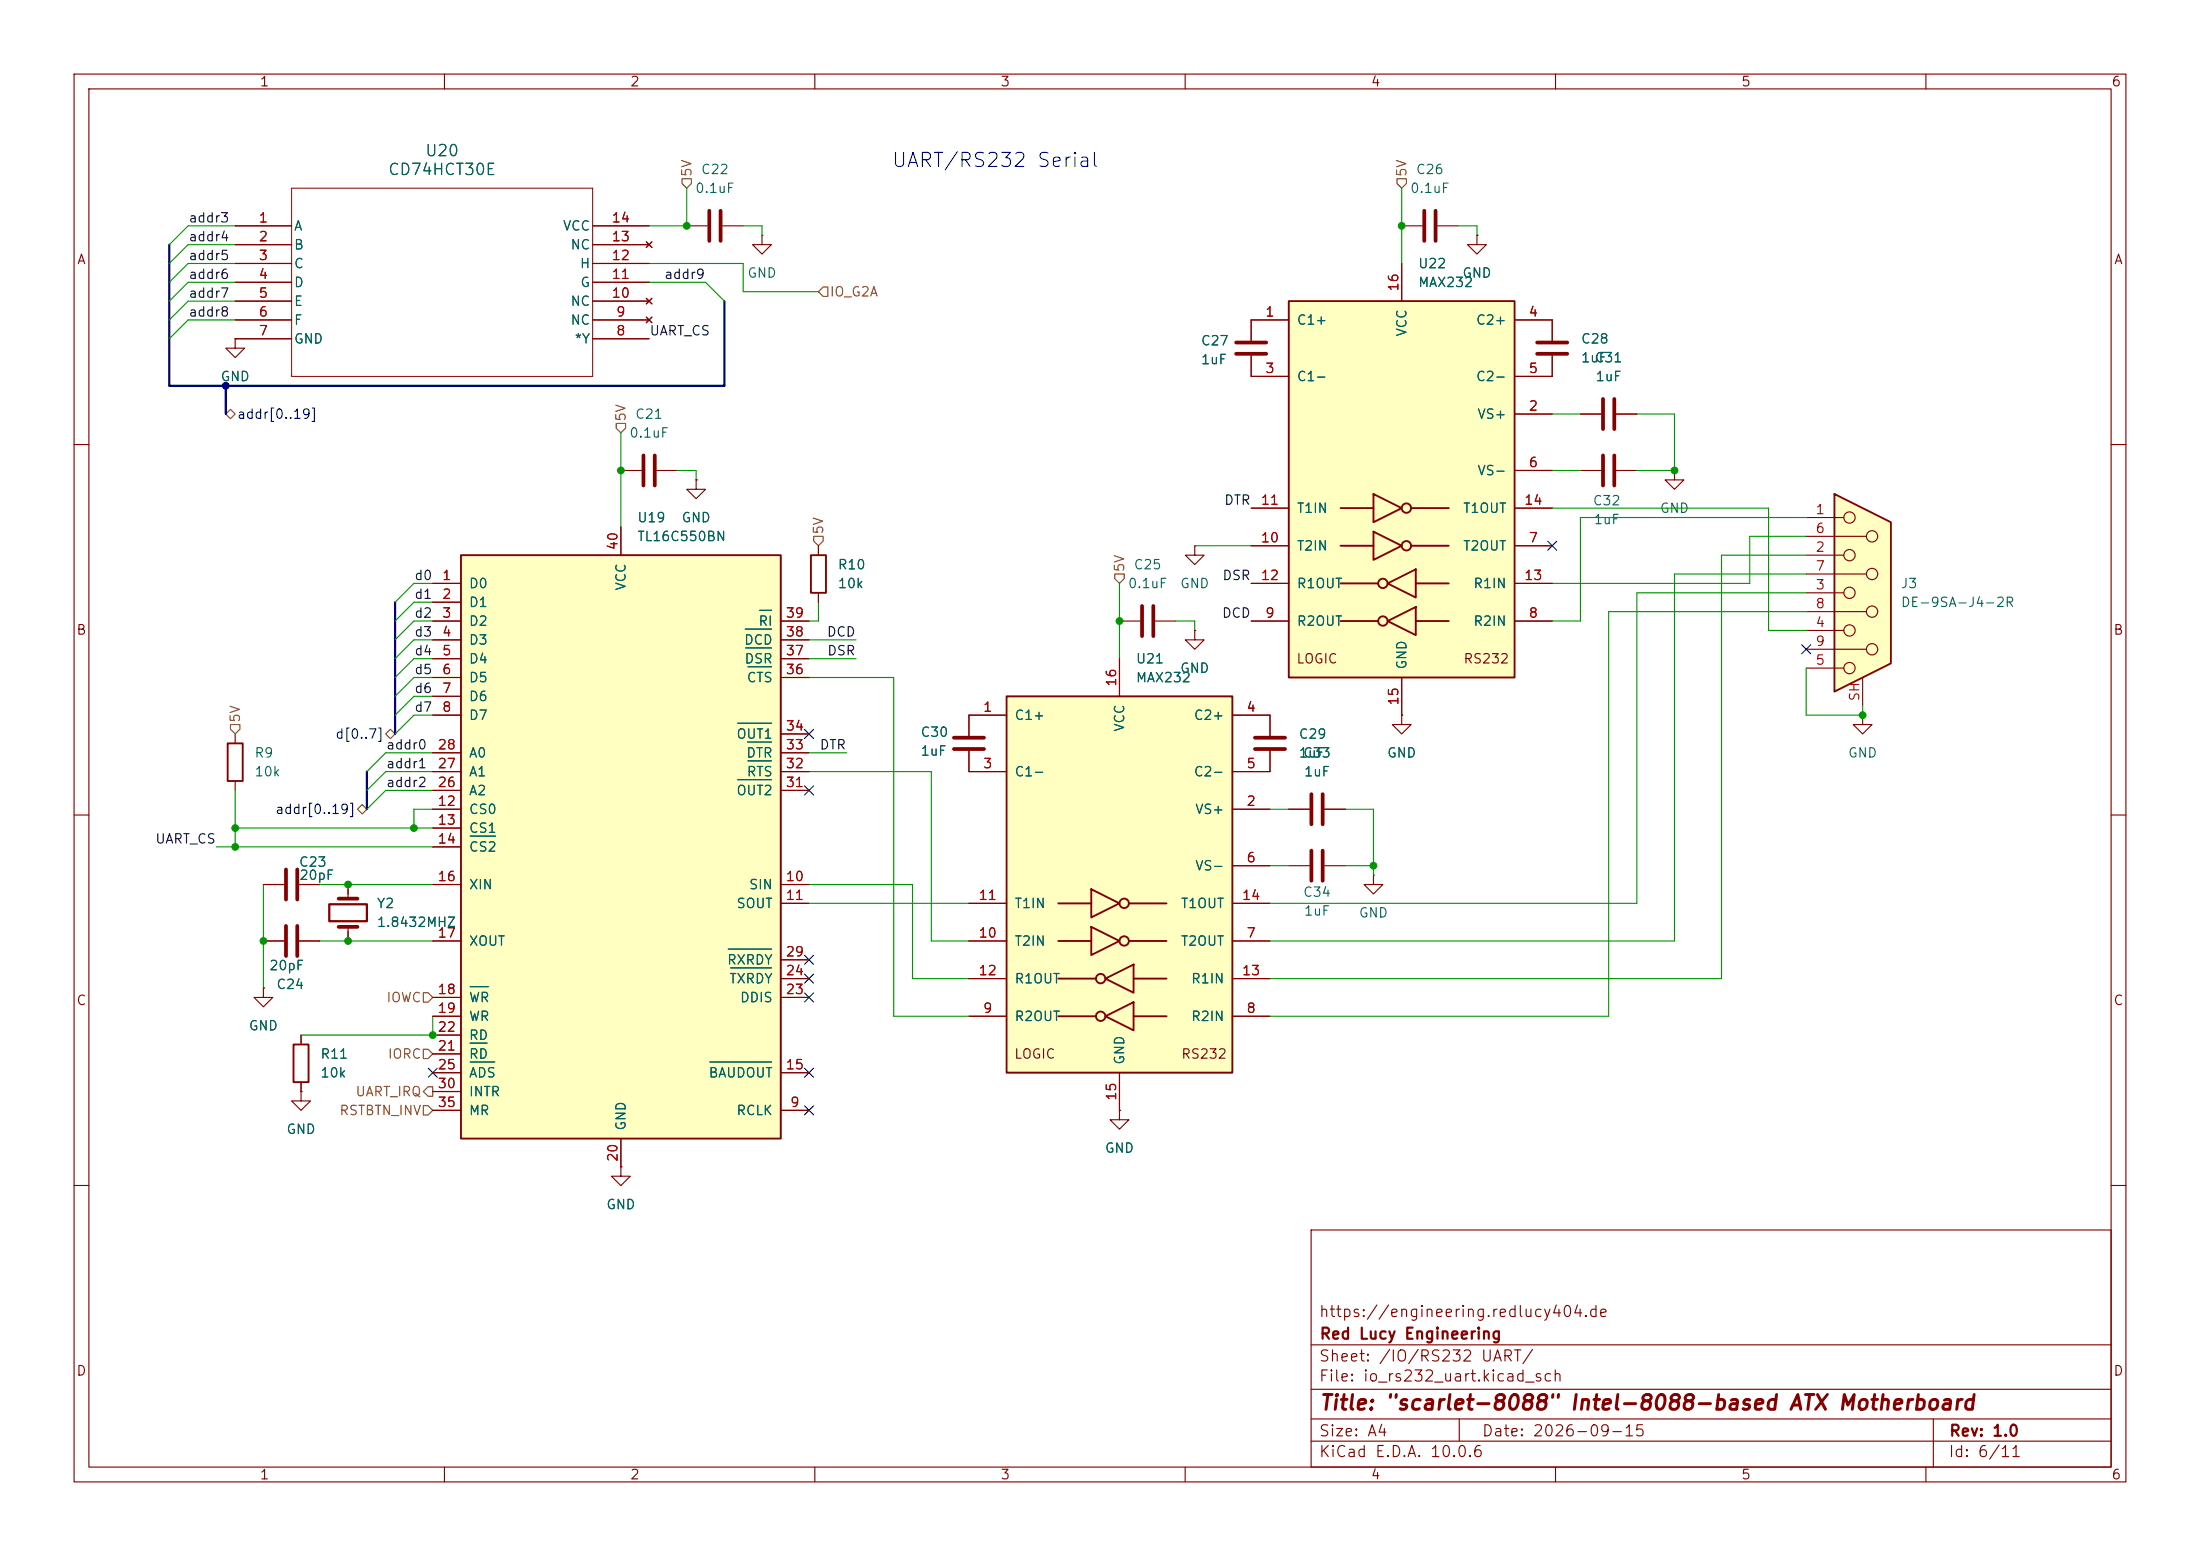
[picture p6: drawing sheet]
<svg xmlns="http://www.w3.org/2000/svg" width="297mm" height="210mm" viewBox="0 0 297 210" stroke-linecap="round" stroke-linejoin="round" font-family="sans-serif">
<g fill="none" stroke="#840000" stroke-width=".15">
<path d="M10 10h277v190h-277zM12 12h273v186h-273zM60 10v2M110 10v2M160 10v2M210 10v2M260 10v2M31.7 45.7v1.3h1.3l-1.3 1.3-1.2-1.3h1.2M31.7 45.7h.1M10 60h2M83.8 63.5h2.8M88.6 63.5h2.8"/>
<path d="M94 64.8v1.2h1.2l-1.2 1.3-1.3-1.3h1.3M94 64.8h.1M213.4 63.5h2.8M218.2 63.5h2.8M226.1 63.5v1.3h1.2l-1.2 1.2-1.3-1.2h1.3M226.1 63.5h.1M285 60h2M130.8 96.5v2.8M189.2 96.5v1.3h1.3l-1.3 1.3-1.2-1.3h1.2M189.2 96.5h.1M251.5 96.5v1.3h1.2l-1.2 1.3-1.3-1.3h1.3M251.5 96.5h.1"/>
<path d="M10 110h2M130.8 101.3v2.8M285 110h2M10 160h2M177 166h108v32h-108zM285 160h2M60 198v2M110 198v2M160 198v2M177 194.5h108M177 191.5h108M177 187.5h108"/>
<path d="M177 181.5h108M197 191.5v3M210 198v2M260 198v2M261 191.5v6.5"/>
</g>
<path d="M86.9 61.5v4M88.4 61.5v4M216.4 61.5v4M217.9 61.5v4M128.8 99.6h4M128.8 101.1h4" fill="none" stroke="#840000" stroke-width=".51"/>
<path d="M247.6 66.7l7.7 3.8v19l-7.7 3.8z" fill="#ffffc2"/>
<path d="M109.5 74.9h2v5.1h-2zM247.6 66.7l7.7 3.8v19l-7.7 3.8z" fill="none" stroke="#840000" stroke-width=".25"/>
<g fill="none" stroke="#840000" stroke-width=".15">
<path d="M31.7 30.5h7.7M31.7 33h7.7M31.7 35.6h7.7M31.7 38.1h7.7M80 30.5h7.6M80 33h7.6M80 35.6h7.6M80 38.1h7.6M87.2 32.6l.8 .8M88 32.6l-.8 .8M31.7 40.6h7.7M31.7 43.2h7.7"/>
<path d="M31.7 45.7h7.7M80 40.6h7.6M80 43.2h7.6M80 45.7h7.6M87.2 42.8l.8 .8M87.2 40.3l.8 .7M88 42.8l-.8 .8M88 40.3l-.8 .7M209.5 43.2v2.8M209.5 48v2.8M110.5 73.7v1.2M243.8 69.9h5.1"/>
<path d="M243.8 72.4h8.2M243.8 74.9h5.1M243.8 77.5h8.2M110.5 80v1.3M151.1 83.8h2.8M156 83.8h2.7M171.4 96.5v2.8M243.8 80h5.1M243.8 82.6h8.2M243.8 85.1h5.1M243.8 87.6h8.2M243.8 90.2h5.1"/>
<path d="M251.5 91.4v3.9M35.6 119.4h2.8M40.4 119.4h2.8M171.4 101.3v2.8M174 109.2h2.8M174 116.8h2.8M178.8 109.2h2.8M178.8 116.8h2.8M185.4 118.1v1.3h1.3l-1.3 1.3-1.3-1.3h1.3M185.4 118.1h.1M35.6 133.4v1.2h1.2l-1.2 1.3-1.3-1.3h1.3M35.6 133.4h.1"/>
<path d="M35.6 127h2.8M40.4 127h2.8M151.1 149.9v1.2h1.3l-1.3 1.3-1.2-1.3h1.2M151.1 149.9h.1"/>
<circle cx="249.7" cy="69.8" r=".76"/>
<circle cx="249.7" cy="74.9" r=".76"/>
<circle cx="252.7" cy="77.5" r=".76"/>
<circle cx="252.7" cy="72.4" r=".76"/>
<circle cx="249.7" cy="90.2" r=".76"/>
<circle cx="249.7" cy="85.1" r=".76"/>
<circle cx="249.7" cy="80" r=".76"/>
<circle cx="252.7" cy="82.5" r=".76"/>
<circle cx="252.7" cy="87.6" r=".76"/>
</g>
<path d="M39.4 25.4h40.6v25.4h-40.6z" fill="none" stroke="#840000" stroke-width=".14"/>
<g fill="none" stroke="#840000" stroke-width=".51">
<path d="M207.5 47.8h4.1M207.5 46.2h4.1M154.2 81.8v4.1M155.7 81.8v4.1M169.4 99.6h4.1M38.6 117.3v4.1M40.1 117.3v4.1M169.4 101.1h4.1M177 107.2v4.1M177 114.8v4.1M178.6 107.2v4.1M178.6 114.8v4.1"/>
<path d="M38.6 125v4M40.1 125v4"/>
</g>
<path d="M135.9 94h30.5v50.8h-30.5z" fill="#ffffc2"/>
<g fill="none" stroke="#840000" stroke-width=".25">
<path d="M135.9 94h30.5v50.8h-30.5zM30.7 100.3h2.1v5.1h-2.1zM142.9 121.9h4.4M142.9 127h4.4M142.9 132.1h5.1M142.9 137.2h5.1M147.3 120l3.8 1.9-3.8 1.9zM147.3 125.1l3.8 1.9-3.8 1.9zM149.2 132.1l3.8-1.9v3.8zM149.2 137.2l3.8-1.9v3.8zM152.4 121.9h5.1M152.4 127h5.1"/>
<path d="M153 132.1h4.5M153 137.2h4.5M39.6 141h2.1v5.1h-2.1z"/>
<circle cx="148.6" cy="137.2" r=".63"/>
<circle cx="148.6" cy="132.1" r=".63"/>
<circle cx="151.8" cy="121.9" r=".63"/>
<circle cx="151.8" cy="127" r=".63"/>
</g>
<g fill="none" stroke="#840000" stroke-width=".15">
<path d="M31.7 99.1v1.2M130.8 96.5h5.1M151.1 88.9v5.1M161.3 85.1v1.3h1.3l-1.3 1.2-1.3-1.2h1.3M161.3 85.1h.1M166.4 96.5h5M31.7 105.4v1.3M130.8 104.1h5.1M166.4 109.2h5M166.4 104.1h5M166.4 116.8h5M40.6 139.7v1.3"/>
<path d="M130.8 127h5.1M130.8 137.2h5.1M130.8 121.9h5.1M130.8 132.1h5.1M166.4 127h5M166.4 137.2h5M166.4 121.9h5M166.4 132.1h5M40.6 146.1v1.2M151.1 144.8v5.1"/>
</g>
<path d="M174 40.6h30.5v50.8h-30.5z" fill="#ffffc2"/>
<g fill="none" stroke="#840000" stroke-width=".25">
<path d="M174 40.6h30.5v50.8h-30.5zM181 68.6h4.4M181 73.7h4.4M181 78.7h5.1M185.4 66.7l3.8 1.9-3.8 1.9zM185.4 71.8l3.8 1.9-3.8 1.9zM187.3 78.7l3.8-1.9v3.8zM190.5 68.6h5.1M190.5 73.7h5.1M191.1 78.7h4.5M181 83.8h5.1M187.3 83.8l3.8-1.9v3.8z"/>
<path d="M191.1 83.8h4.5"/>
<circle cx="186.7" cy="78.7" r=".63"/>
<circle cx="189.9" cy="73.7" r=".63"/>
<circle cx="189.9" cy="68.6" r=".63"/>
<circle cx="186.7" cy="83.8" r=".63"/>
</g>
<g fill="none" stroke="#840000" stroke-width=".15">
<path d="M92.7 30.5h2.8M97.5 30.5h2.8M102.9 31.8v1.2h1.2l-1.2 1.3-1.3-1.3h1.3M102.9 31.8h.1M189.2 35.6v5M189.2 30.5h2.8M194.1 30.5h2.7M199.4 31.8v1.2h1.3l-1.3 1.3-1.3-1.3h1.3M199.4 31.8h.1M168.9 48v2.8h5.1M174 43.2h-5.1v2.8M204.5 43.2h5"/>
<path d="M204.5 55.9h5M204.5 50.8h5M213.4 55.9h2.8M218.2 55.9h2.8M161.3 73.7v1.2h1.3l-1.3 1.3-1.3-1.3h1.3M161.3 73.7h.1M168.9 73.7h5.1M168.9 68.6h5.1M168.9 78.7h5.1M204.5 63.5h5M204.5 73.7h5M204.5 68.6h5"/>
<path d="M204.5 78.7h5M168.9 83.8h5.1M189.2 91.4v5.1M204.5 83.8h5M47 119.4v1.9M47 125.1v1.9M40.6 147.3v1.3h1.3l-1.3 1.3-1.2-1.3h1.2M40.6 147.3h.1M83.8 157.5v1.3h1.3l-1.3 1.2-1.3-1.2h1.3M83.8 157.5h.1"/>
</g>
<path d="M95.8 28.4v4.1M97.3 28.4v4.1M192.3 28.4v4.1M193.8 28.4v4.1M166.9 47.8h4M166.9 46.2h4M216.4 53.8v4.1M217.9 53.8v4.1M45.7 121.3h2.6M45.7 125.1h2.6" fill="none" stroke="#840000" stroke-width=".51"/>
<path d="M44.4 122h5.1v2.3h-5.1z" fill="none" stroke="#840000" stroke-width=".3"/>
<path d="M62.2 74.9h43.2v78.8h-43.2z" fill="#ffffc2"/>
<path d="M62.2 74.9h43.2v78.8h-43.2z" fill="none" stroke="#840000" stroke-width=".25"/>
<g fill="none" stroke="#840000" stroke-width=".15">
<path d="M31.7 30.5h7.7M31.7 33h7.7M31.7 35.6h7.7M31.7 38.1h7.7M80 30.5h7.6M80 33h7.6M80 35.6h7.6M80 38.1h7.6M87.2 32.6l.8 .8M88 32.6l-.8 .8M189.2 35.6v5M199.4 31.8h.1"/>
<path d="M31.7 45.7h.1M31.7 43.2h7.7M31.7 40.6h7.7M31.7 45.7h7.7M80 43.2h7.6M80 40.6h7.6M80 45.7h7.6M87.2 42.8l.8 .8M87.2 40.3l.8 .7M88 42.8l-.8 .8M88 40.3l-.8 .7M168.9 48v2.8h5.1"/>
<path d="M174 43.2h-5.1v2.8M204.5 43.2h5v2.8M204.5 55.9h5M209.5 48v2.8h-5M213.4 55.9h2.8M218.2 55.9h2.8M58.4 78.7h3.8M83.8 71.1v3.8M94 64.8h.1M110.5 73.7v1.2M168.9 78.7h5.1M168.9 73.7h5.1"/>
<path d="M168.9 68.6h5.1M204.5 78.7h5M204.5 63.5h5M204.5 73.7h5M204.5 68.6h5M58.4 81.3h3.8M58.4 83.8h3.8M58.4 86.4h3.8M58.4 88.9h3.8M58.4 91.4h3.8M58.4 94h3.8M58.4 96.5h3.8"/>
<path d="M105.4 83.8h3.8M105.4 86.4h3.8M105.4 88.9h3.8M105.4 91.4h3.8M105.4 99.1h3.8M110.5 80v1.3M135.9 96.5h-5.1v2.8M151.1 88.9v5.1M161.3 85.1h.1M166.4 96.5h5v2.8M168.9 83.8h5.1M189.2 96.5h.1"/>
<path d="M189.2 91.4v5.1M204.5 83.8h5M35.6 119.4h2.8M40.4 119.4h2.8M47 119.4v1.3M58.4 119.4h3.8M58.4 109.2h3.8M58.4 111.8h3.8M58.4 114.3h3.8M58.4 106.7h3.8M58.4 104.1h3.8M58.4 101.6h3.8"/>
<path d="M105.4 119.4h3.8M105.4 106.7h3.8M105.4 104.1h3.8M105.4 101.6h3.8M130.8 101.3v2.8h5.1M166.4 109.2h5M166.4 116.8h5M171.4 101.3v2.8h-5M174 109.2h2.8M178.8 109.2h2.8M35.6 133.4h.1M35.6 127h2.8"/>
<path d="M40.4 127h2.8M40.6 139.7v1.3M47 125.7v1.3M58.4 127h3.8M58.4 134.6h3.8M58.4 137.2h3.8M58.4 139.7h3.8M105.4 121.9h3.8M105.4 134.6h3.8M105.4 132.1h3.8M105.4 129.5h3.8M130.8 121.9h5.1"/>
<path d="M130.8 127h5.1M130.8 137.2h5.1M130.8 132.1h5.1M166.4 121.9h5M166.4 127h5M166.4 137.2h5M166.4 132.1h5M40.6 147.3h.1M40.6 146.1v1.2M58.4 149.9h3.8M58.4 144.8h3.8M58.4 142.2h3.8"/>
<path d="M58.4 147.3h3.8M83.8 157.5h.1M83.8 153.7v3.8M105.4 149.9h3.8M105.4 144.8h3.8M151.1 149.9h.1M151.1 144.8v5.1"/>
</g>
<g fill="none" stroke="#006464" stroke-width=".15">
<path d="M99.6 97.6h4.6M100.6 84.9h3.6M100.7 87.5h3.5M101 90h3.2M102.5 82.4h1.7M63.5 112.9h3.4M99.6 105.2h4.6M100.9 100.2h3.3M101 102.7h3.2M63.5 133.2h2.4M98.3 128.1h5.9M98.6 130.6h5.6"/>
<path d="M63.5 143.3h3.3M63.5 140.8h2.3M95.8 143.3h8.4"/>
</g>
<g fill="none" stroke="#725600" stroke-width=".15">
<path d="M92.1 24.1h1.2v.7l-.6 .6-.6-.6zM110.5 39.4l.6-.7h.7v1.3h-.7zM188.6 24.1h1.3v.7l-.7 .6-.6-.6zM30.5 55.9l.6-.7 .6 .7-.6 .6zM83.2 57.2h1.3v.6l-.7 .6-.6-.6zM109.9 72.4h1.2v.6l-.6 .7-.6-.7zM150.5 77.5h1.3v.6l-.7 .6-.6-.6zM31.1 97.8h1.3v.6l-.7 .7-.6-.7zM52.1 99.1l.6-.7 .6 .7-.6 .6zM48.3 109.2l.6-.6 .6 .6-.6 .7zM57.1 134h.7l.6 .6-.6 .7h-.7zM57.1 141.6h.7l.6 .6-.6 .7h-.7z"/>
<path d="M57.1 149.2h.7l.6 .7-.6 .6h-.7zM57.8 146.7h.6v1.3h-.6l-.7-.7z"/>
</g>
<path d="M22.9 33v19.1h74.9v-11.5M30.5 52.1v3.8M53.3 81.3v17.8M49.5 104.1v5.1" fill="none" stroke="#000084" stroke-width=".3"/>
<g fill="none" stroke="#009600" stroke-width=".15">
<path d="M31.7 35.6h-6.3l-2.5 2.5M31.7 38.1h-6.3l-2.5 2.5M31.7 33h-6.3l-2.5 2.6M31.7 30.5h-6.3l-2.5 2.5M87.6 35.6h12.7v3.8h10.2M87.6 38.1h7.6l2.6 2.5M92.7 25.4v5.1h-5.1M100.3 30.5h2.6v1.3M189.2 25.4v10.2M196.8 30.5h2.6v1.3M31.7 43.2h-6.3l-2.5 2.5M31.7 40.6h-6.3l-2.5 2.6"/>
<path d="M83.8 58.4v12.7M209.5 55.9h3.9M221 55.9h5.1v7.6h-5.1M58.4 78.7h-2.5l-2.6 2.6M91.4 63.5h2.6v1.3M151.1 78.7v10.2M161.3 73.7h7.6M209.5 68.6h29.3v16.5h5M209.5 63.5h3.9M243.8 69.9h-30.4v13.9h-3.9M243.8 77.5h-17.7v49.5h-54.7M243.8 72.4h-7.6v6.3h-26.7"/>
<path d="M243.8 74.9h-11.4v57.2h-61M58.4 83.8h-2.5l-2.6 2.6M58.4 96.5h-2.5l-2.6 2.6M58.4 86.4h-2.5l-2.6 2.5M58.4 88.9h-2.5l-2.6 2.5M58.4 91.4h-2.5l-2.6 2.6M58.4 94h-2.5l-2.6 2.5M58.4 81.3h-2.5l-2.6 2.5M109.2 91.4h11.4v45.8h10.2M109.2 86.4h6.4M109.2 88.9h6.4M110.5 81.3v2.5h-1.3"/>
<path d="M158.7 83.8h2.6v1.3M243.8 90.2v6.3h7.7v-1.2M243.8 82.6h-26.6v54.6h-45.8M243.8 80h-22.8v41.9h-49.6M29.2 114.3h29.2M31.7 106.7v7.6M31.7 111.8h26.7M35.6 119.4v14M43.2 119.4h15.2M58.4 104.1h-6.3l-2.6 2.6M58.4 106.7h-6.3l-2.6 2.5M58.4 101.6h-6.3l-2.6 2.5"/>
<path d="M58.4 109.2h-2.5v2.6M109.2 119.4h14v12.7h7.6M109.2 104.1h16.5v22.9h5.1M109.2 101.6h5.1M171.4 116.8h2.6M171.4 109.2h2.6M181.6 109.2h3.8v8.9M181.6 116.8h3.8M43.2 127h15.2M58.4 137.2v2.5h-17.8M109.2 121.9h21.6"/>
</g>
<g fill="none" stroke="#000084" stroke-width=".15">
<path d="M208.9 73.1l1.3 1.2M210.2 73.1l-1.3 1.2M108.6 98.5l1.2 1.2M109.8 98.5l-1.2 1.2M243.2 87l1.2 1.2M244.4 87l-1.2 1.2M108.6 106.1l1.2 1.2M109.8 106.1l-1.2 1.2M108.6 134l1.2 1.2M108.6 128.9l1.2 1.2M108.6 131.5l1.2 1.2M109.8 134l-1.2 1.2"/>
<path d="M109.8 128.9l-1.2 1.2M109.8 131.5l-1.2 1.2M57.8 144.2l1.2 1.2M59 144.2l-1.2 1.2M108.6 149.3l1.2 1.2M108.6 144.2l1.2 1.2M109.8 149.3l-1.2 1.2M109.8 144.2l-1.2 1.2"/>
</g>
<g fill="#009600" stroke="#009600" stroke-width=".14">
<circle cx="47" cy="119.4" r=".46"/>
<circle cx="55.9" cy="111.8" r=".46"/>
<circle cx="58.4" cy="139.7" r=".46"/>
<circle cx="185.4" cy="116.8" r=".46"/>
<circle cx="92.7" cy="30.5" r=".46"/>
<circle cx="151.1" cy="83.8" r=".46"/>
<circle cx="83.8" cy="63.5" r=".46"/>
<circle cx="189.2" cy="30.5" r=".46"/>
<circle cx="31.7" cy="111.8" r=".46"/>
<circle cx="31.7" cy="114.3" r=".46"/>
<circle cx="47" cy="127" r=".46"/>
<circle cx="35.6" cy="127" r=".46"/>
<circle cx="251.5" cy="96.5" r=".46"/>
<circle cx="226.1" cy="63.5" r=".46"/>
</g>
<circle cx="30.5" cy="52.1" r=".46" fill="#000084" stroke="#000084" stroke-width=".14"/>
<text font-size="2" fill="#840000" x="178" y="190.8">Title: &quot;scarlet-8088&quot; Intel-8088-based ATX Motherboard</text>
<text font-size="1.9" fill="#0000c2" x="120.3" y="23">UART/RS232 Serial</text>
<g font-size="1.5" fill="#006464">
<text x="57.3" y="21.5">U20</text>
<text x="52.3" y="24">CD74HCT30E</text>
</g>
<g font-size="1.5" fill="#840000">
<text x="178" y="178.1">https://engineering.redlucy404.de</text>
<text x="178" y="184.1">Sheet: /IO/RS232 UART/</text>
<text x="178" y="181.1">Red Lucy Engineering</text>
<text x="178" y="186.8">File: io_rs232_uart.kicad_sch</text>
<text x="178" y="197">KiCad E.D.A. 10.0.6</text>
<text x="178" y="194.2">Size: A4</text>
<text x="200" y="194.2">Date: 2026-09-15</text>
<text x="263" y="197">Id: 6/11</text>
<text x="263" y="194.2">Rev: 1.0</text>
</g>
<g font-size="1.3" fill="#840000">
<text x="35" y="12">1</text>
<text x="85" y="12">2</text>
<text x="135" y="12">3</text>
<text x="185" y="12">4</text>
<text x="235" y="12">5</text>
<text x="285" y="12">6</text>
<text x="10.3" y="36">A</text>
<text x="285.3" y="36">A</text>
<text x="10.2" y="86">B</text>
<text x="174.9" y="89.9">LOGIC</text>
<text x="197.5" y="89.9">RS232</text>
<text x="285.2" y="86">B</text>
<text x="10.2" y="136">C</text>
<text x="285.2" y="136">C</text>
<text x="136.8" y="143.2">LOGIC</text>
<text x="159.4" y="143.2">RS232</text>
<text x="10.2" y="186">D</text>
<text x="285.2" y="186">D</text>
<text x="35" y="200">1</text>
<text x="85" y="200">2</text>
<text x="135" y="200">3</text>
<text x="185" y="200">4</text>
<text x="235" y="200">5</text>
<text x="285" y="200">6</text>
</g>
<g font-size="1.3" fill="#725600">
<text x="93.7" y="24" transform="rotate(-90 93.7 24)">5V</text>
<text x="190.2" y="24" transform="rotate(-90 190.2 24)">5V</text>
<text x="111.9" y="40.3">IO_G2A</text>
<text x="84.8" y="57" transform="rotate(-90 84.8 57)">5V</text>
<text x="111.5" y="72.2" transform="rotate(-90 111.5 72.2)">5V</text>
<text x="152.1" y="77.3" transform="rotate(-90 152.1 77.3)">5V</text>
<text x="32.7" y="97.6" transform="rotate(-90 32.7 97.6)">5V</text>
<text x="52.1" y="135.6">IOWC</text>
<text x="52.3" y="143.2">IORC</text>
<text x="47.9" y="148.3">UART_IRQ</text>
<text x="45.7" y="150.8">RSTBTN_INV</text>
</g>
<g font-size="1.3" fill="#006464">
<text x="94.5" y="23.8">C22</text>
<text x="191.1" y="23.8">C26</text>
<text x="93.8" y="26.4">0.1uF</text>
<text x="190.3" y="26.4">0.1uF</text>
<text x="39.6" y="31.4">A</text>
<text x="39.6" y="34">B</text>
<text x="75.9" y="31.4">VCC</text>
<text x="76.9" y="34">NC</text>
<text x="39.6" y="36.5">C</text>
<text x="39.6" y="39.1">D</text>
<text x="39.6" y="41.6">E</text>
<text x="76.9" y="41.6">NC</text>
<text x="78.2" y="36.5">H</text>
<text x="78.3" y="39.1">G</text>
<text x="100.8" y="37.8">GND</text>
<text x="191.4" y="36.5">U22</text>
<text x="191.4" y="39.1">MAX232</text>
<text x="197.3" y="37.8">GND</text>
<text x="39.6" y="44.1">F</text>
<text x="39.6" y="46.7">GND</text>
<text x="76.9" y="44.1">NC</text>
<text x="77.5" y="46.7">*Y</text>
<text x="162" y="46.9">C27</text>
<text x="175" y="44.1">C1+</text>
<text x="190.2" y="45.5" transform="rotate(-90 190.2 45.5)">VCC</text>
<text x="199.2" y="44.1">C2+</text>
<text x="213.3" y="46.7">C28</text>
<text x="29.7" y="51.8">GND</text>
<text x="162" y="49.5">1uF</text>
<text x="175" y="51.8">C1-</text>
<text x="199.2" y="51.8">C2-</text>
<text x="213.3" y="49.2">1uF</text>
<text x="215.2" y="49.2">C31</text>
<text x="215.3" y="51.8">1uF</text>
<text x="84.9" y="59.4">0.1uF</text>
<text x="85.7" y="56.8">C21</text>
<text x="199.4" y="56.8">VS+</text>
<text x="199.4" y="64.5">VS-</text>
<text x="85.9" y="70.8">U19</text>
<text x="91.9" y="70.8">GND</text>
<text x="175" y="69.5">T1IN</text>
<text x="197.4" y="69.5">T1OUT</text>
<text x="214.9" y="68.5">C32</text>
<text x="215.1" y="71.1">1uF</text>
<text x="224" y="69.5">GND</text>
<text x="85.9" y="73.4">TL16C550BN</text>
<text x="113" y="77.2">R10</text>
<text x="153" y="77.2">C25</text>
<text x="175" y="74.6">T2IN</text>
<text x="197.4" y="74.6">T2OUT</text>
<text x="63.2" y="79.7">D0</text>
<text x="63.2" y="82.2">D1</text>
<text x="84.8" y="79.8" transform="rotate(-90 84.8 79.8)">VCC</text>
<text x="113" y="79.7">10k</text>
<text x="152.2" y="79.7">0.1uF</text>
<text x="159.2" y="79.7">GND</text>
<text x="175" y="79.7">R1OUT</text>
<text x="198.8" y="79.7">R1IN</text>
<text x="256.5" y="79.7">J3</text>
<text x="256.5" y="82.2">DE-9SA-J4-2R</text>
<text x="63.2" y="84.8">D2</text>
<text x="63.2" y="87.3">D3</text>
<text x="63.2" y="89.9">D4</text>
<text x="100.4" y="87.3">DCD</text>
<text x="100.4" y="89.9">DSR</text>
<text x="102.3" y="84.8">RI</text>
<text x="153.3" y="89.9">U21</text>
<text x="175" y="84.8">R2OUT</text>
<text x="198.8" y="84.8">R2IN</text>
<text x="63.2" y="92.4">D5</text>
<text x="63.2" y="94.9">D6</text>
<text x="100.7" y="92.4">CTS</text>
<text x="153.3" y="92.4">MAX232</text>
<text x="159.2" y="91.1">GND</text>
<text x="190.2" y="90.5" transform="rotate(-90 190.2 90.5)">GND</text>
<text x="63.2" y="97.5">D7</text>
<text x="99.3" y="100">OUT1</text>
<text x="124.2" y="99.8">C30</text>
<text x="136.9" y="97.5">C1+</text>
<text x="152.1" y="98.9" transform="rotate(-90 152.1 98.9)">VCC</text>
<text x="161.1" y="97.5">C2+</text>
<text x="175.2" y="100">C29</text>
<text x="34.3" y="102.6">R9</text>
<text x="34.3" y="105.1">10k</text>
<text x="63.2" y="107.6">A2</text>
<text x="63.2" y="105.1">A1</text>
<text x="63.2" y="102.6">A0</text>
<text x="99.3" y="107.6">OUT2</text>
<text x="100.7" y="102.6">DTR</text>
<text x="100.7" y="105.1">RTS</text>
<text x="124.2" y="102.3">1uF</text>
<text x="136.9" y="105.1">C1-</text>
<text x="161.1" y="105.1">C2-</text>
<text x="175.2" y="102.6">1uF</text>
<text x="175.8" y="102.6">C33</text>
<text x="175.9" y="105.1">1uF</text>
<text x="187.2" y="102.6">GND</text>
<text x="249.4" y="102.6">GND</text>
<text x="63.2" y="110.2">CS0</text>
<text x="63.2" y="112.7">CS1</text>
<text x="161.3" y="110.2">VS+</text>
<text x="40.3" y="117.3">C23</text>
<text x="40.3" y="119.1">20pF</text>
<text x="63.2" y="115.3">CS2</text>
<text x="161.3" y="117.8">VS-</text>
<text x="50.8" y="122.9">Y2</text>
<text x="50.8" y="125.4">1.8432MHZ</text>
<text x="63.2" y="120.3">XIN</text>
<text x="99.3" y="122.9">SOUT</text>
<text x="101" y="120.3">SIN</text>
<text x="136.9" y="122.9">T1IN</text>
<text x="159.3" y="122.9">T1OUT</text>
<text x="175.8" y="121.4">C34</text>
<text x="175.9" y="123.9">1uF</text>
<text x="183.4" y="124.2">GND</text>
<text x="36.3" y="131.3">20pF</text>
<text x="63.2" y="128">XOUT</text>
<text x="98.1" y="130.5">RXRDY</text>
<text x="136.9" y="128">T2IN</text>
<text x="159.3" y="128">T2OUT</text>
<text x="37.2" y="133.8">C24</text>
<text x="63.2" y="135.6">WR</text>
<text x="98.4" y="133">TXRDY</text>
<text x="99.8" y="135.6">DDIS</text>
<text x="136.9" y="133">R1OUT</text>
<text x="160.7" y="133">R1IN</text>
<text x="33.5" y="139.4">GND</text>
<text x="43.2" y="143.2">R11</text>
<text x="63.2" y="138.1">WR</text>
<text x="63.2" y="143.2">RD</text>
<text x="63.2" y="140.7">RD</text>
<text x="136.9" y="138.1">R2OUT</text>
<text x="152.1" y="143.8" transform="rotate(-90 152.1 143.8)">GND</text>
<text x="160.7" y="138.1">R2IN</text>
<text x="43.2" y="145.7">10k</text>
<text x="63.2" y="145.7">ADS</text>
<text x="63.2" y="148.3">INTR</text>
<text x="95.6" y="145.7">BAUDOUT</text>
<text x="38.6" y="153.4">GND</text>
<text x="63.2" y="150.8">MR</text>
<text x="84.8" y="152.7" transform="rotate(-90 84.8 152.7)">GND</text>
<text x="99.3" y="150.8">RCLK</text>
<text x="149.1" y="155.9">GND</text>
<text x="81.8" y="163.5">GND</text>
</g>
<g font-size="1.3" fill="#0f0f0f">
<text x="25.4" y="32.9">addr4</text>
<text x="25.4" y="30.4">addr3</text>
<text x="25.4" y="35.4">addr5</text>
<text x="25.4" y="38">addr6</text>
<text x="25.4" y="40.5">addr7</text>
<text x="89.6" y="38">addr9</text>
<text x="25.4" y="43.1">addr8</text>
<text x="87.6" y="45.6">UART_CS</text>
<text x="165.2" y="68.5">DTR</text>
<text x="55.9" y="78.6">d0</text>
<text x="55.9" y="83.7">d2</text>
<text x="55.9" y="81.2">d1</text>
<text x="164.9" y="83.7">DCD</text>
<text x="164.9" y="78.6">DSR</text>
<text x="55.9" y="88.8">d4</text>
<text x="55.9" y="86.2">d3</text>
<text x="111.5" y="86.2">DCD</text>
<text x="111.6" y="88.8">DSR</text>
<text x="55.9" y="91.3">d5</text>
<text x="55.9" y="93.9">d6</text>
<text x="52" y="101.5">addr0</text>
<text x="55.9" y="96.4">d7</text>
<text x="110.6" y="101.5">DTR</text>
<text x="52" y="106.6">addr2</text>
<text x="52" y="104">addr1</text>
<text x="20.9" y="114.2">UART_CS</text>
</g>
<g font-size="1.3" fill="#a90000">
<text x="34.8" y="30.3">1</text>
<text x="34.8" y="32.9">2</text>
<text x="34.8" y="35.4">3</text>
<text x="82.5" y="35.4">12</text>
<text x="82.5" y="32.9">13</text>
<text x="82.5" y="30.3">14</text>
<text x="34.8" y="38">4</text>
<text x="34.8" y="40.5">5</text>
<text x="82.5" y="40.5">10</text>
<text x="82.5" y="38">11</text>
<text x="189.1" y="39.4" transform="rotate(-90 189.1 39.4)">16</text>
<text x="34.8" y="43">6</text>
<text x="34.8" y="45.6">7</text>
<text x="83.1" y="45.6">8</text>
<text x="83.1" y="43">9</text>
<text x="170.7" y="43">1</text>
<text x="206.3" y="43">4</text>
<text x="170.7" y="50.7">3</text>
<text x="206.3" y="50.7">5</text>
<text x="206.3" y="55.7">2</text>
<text x="206.3" y="63.4">6</text>
<text x="170.1" y="68.4">11</text>
<text x="205.7" y="68.4">14</text>
<text x="245" y="69.7">1</text>
<text x="83.7" y="74.4" transform="rotate(-90 83.7 74.4)">40</text>
<text x="170.1" y="73.5">10</text>
<text x="206.3" y="73.5">7</text>
<text x="245" y="74.8">2</text>
<text x="245" y="72.3">6</text>
<text x="245" y="77.3">7</text>
<text x="59.6" y="78.6">1</text>
<text x="59.6" y="81.1">2</text>
<text x="59.6" y="83.7">3</text>
<text x="106" y="83.7">39</text>
<text x="170.1" y="78.6">12</text>
<text x="170.7" y="83.7">9</text>
<text x="205.7" y="78.6">13</text>
<text x="206.3" y="83.7">8</text>
<text x="245" y="79.9">3</text>
<text x="245" y="82.4">8</text>
<text x="59.6" y="86.2">4</text>
<text x="59.6" y="88.8">5</text>
<text x="106" y="88.8">37</text>
<text x="106" y="86.2">38</text>
<text x="245" y="85">4</text>
<text x="245" y="87.5">9</text>
<text x="59.6" y="91.3">6</text>
<text x="59.6" y="93.8">7</text>
<text x="106" y="91.3">36</text>
<text x="151" y="92.8" transform="rotate(-90 151 92.8)">16</text>
<text x="189.1" y="95.3" transform="rotate(-90 189.1 95.3)">15</text>
<text x="245" y="90">5</text>
<text x="251.3" y="94.7" transform="rotate(-90 251.3 94.7)">SH</text>
<text x="59" y="101.5">28</text>
<text x="59.6" y="96.4">8</text>
<text x="106" y="101.5">33</text>
<text x="106" y="98.9">34</text>
<text x="132.6" y="96.4">1</text>
<text x="168.2" y="96.4">4</text>
<text x="59" y="106.5">26</text>
<text x="59" y="104">27</text>
<text x="106" y="106.5">31</text>
<text x="106" y="104">32</text>
<text x="132.6" y="104">3</text>
<text x="168.2" y="104">5</text>
<text x="59" y="109.1">12</text>
<text x="59" y="111.6">13</text>
<text x="168.2" y="109.1">2</text>
<text x="59" y="114.2">14</text>
<text x="59" y="119.2">16</text>
<text x="106" y="119.2">10</text>
<text x="168.2" y="116.7">6</text>
<text x="106" y="121.8">11</text>
<text x="132" y="121.8">11</text>
<text x="167.6" y="121.8">14</text>
<text x="59" y="126.9">17</text>
<text x="106" y="131.9">24</text>
<text x="106" y="129.4">29</text>
<text x="132" y="126.9">10</text>
<text x="132" y="131.9">12</text>
<text x="167.6" y="131.9">13</text>
<text x="168.2" y="126.9">7</text>
<text x="59" y="134.5">18</text>
<text x="59" y="137">19</text>
<text x="106" y="134.5">23</text>
<text x="132.6" y="137">9</text>
<text x="168.2" y="137">8</text>
<text x="59" y="142.1">21</text>
<text x="59" y="139.6">22</text>
<text x="59" y="144.6">25</text>
<text x="59" y="147.2">30</text>
<text x="59" y="149.7">35</text>
<text x="106" y="144.6">15</text>
<text x="106.6" y="149.7">9</text>
<text x="151" y="148.7" transform="rotate(-90 151 148.7)">15</text>
<text x="83.7" y="156.9" transform="rotate(-90 83.7 156.9)">20</text>
</g>
<g font-size="1.3" fill="#000084">
<text x="31.9" y="56.8">addr[0..19]</text>
<text x="45.2" y="100">d[0..7]</text>
<text x="37.1" y="110.2">addr[0..19]</text>
</g>
</svg>
